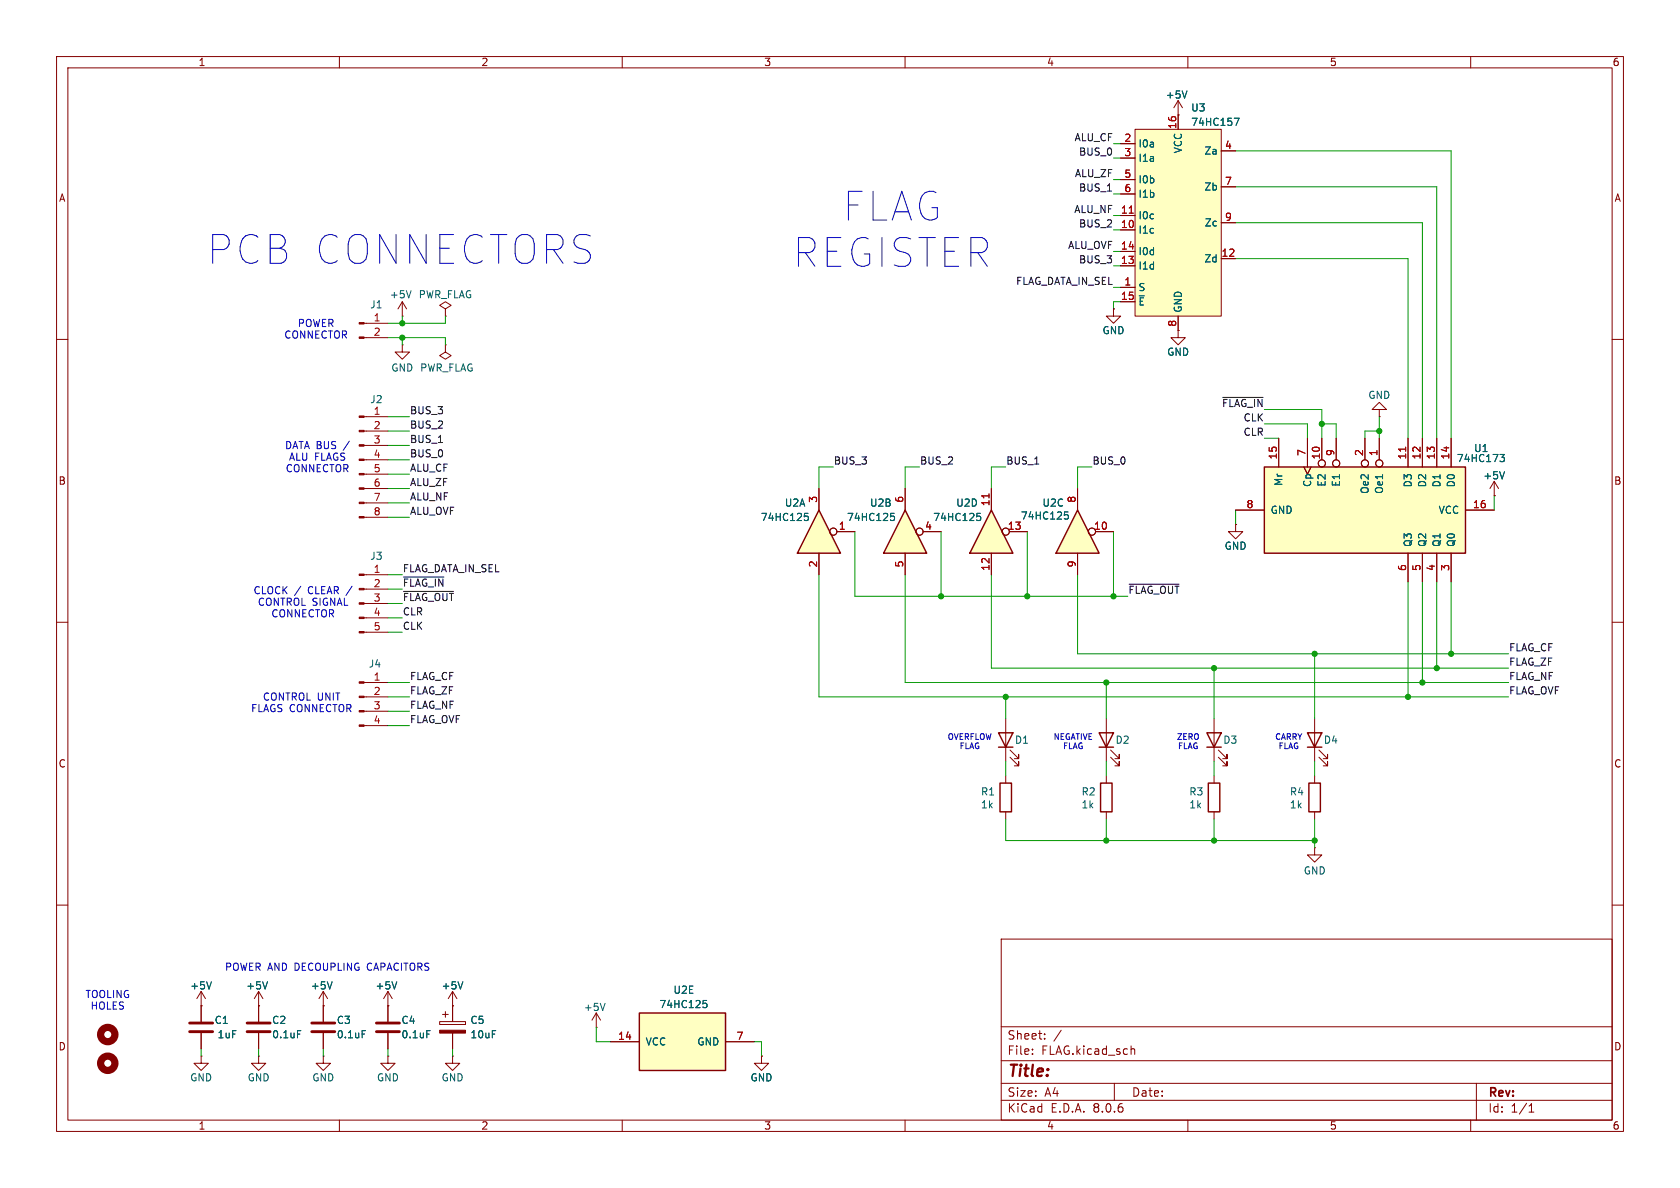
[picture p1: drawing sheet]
<svg xmlns="http://www.w3.org/2000/svg" width="297mm" height="210mm" viewBox="0 0 297 210" stroke-linecap="round" stroke-linejoin="round" font-family="sans-serif">
<g fill="none" stroke="#840000" stroke-width=".18">
<path d="M10 10h277v190h-277zM12 12h273v186h-273zM60 10v2M110 10v2M160 10v2M210 10v2M260 10v2M10 60h2M64.4 59.7h4.2M64.4 57.2h4.2M71.1 55.9h.1M71.1 53.3l-.7 1.3"/>
<path d="M71.1 53.3v2.6M71.1 53.3l.8 1.3M78.7 54.6l1.1-.6-1.1-.7-1 .7 1 .6v1.3M78.7 55.9h.1M285 60h2M78.7 61v1.2l1.1 .7-1.1 .6-1-.6 1-.7M78.7 61h.1M243.8 72.4h1.3l-1.3-1.3-1.2 1.3h1.2v1.3M243.8 73.7h.1M10 110h2M285 110h2M214.6 137.2v1.2"/>
<path d="M10 160h2M214.6 143.5v1.3M232.4 149.9v1.2h1.3l-1.3 1.3-1.3-1.3h1.3M232.4 149.9h.1M285 160h2M45.7 177.8h.1M45.7 175.3l-.7 1.2M45.7 175.3v2.5M45.7 175.3l.8 1.2M57.1 177.8h.1M57.1 175.3l-.7 1.2M57.1 175.3v5.3"/>
<path d="M57.1 175.3l.8 1.2M68.6 177.8h.1M68.6 175.3v5.3M68.6 175.3l-.8 1.2M68.6 175.3l.7 1.2M78.2 179.3h1M78.7 178.8v1M80 177.8h.1M80 175.3v5.3M80 175.3l-.8 1.2M80 175.3l.8 1.2M177 166h108v32h-108z"/>
<path d="M57.1 182.6v2.8M60 198v2M68.6 186.7v1.3h1.2l-1.2 1.2-1.3-1.2h1.3M68.6 186.7h.1M68.6 182.6v2.8M77.7 180.6h4.6v.5h-4.6zM80 186.7v1.3h1.3l-1.3 1.2-1.3-1.2h1.3M80 186.7h.1M80 182.6v2.8M110 198v2M160 198v2M177 194.5h108"/>
<path d="M177 191.5h108M177 187.5h108M177 181.5h108M182.5 186.3v.1M182.5 185.5v.1M184.7 183.6v.1M184.7 182.8v.1M187.6 182.1l-1.3 2M197 191.5v3M200 185.5l.2-.1 .3 .1 .1 .9M210 198v2M260 198v2"/>
<path d="M261 191.5v6.5M270.3 196.6h.9M270.3 195.5l.4-.4v1.5"/>
</g>
<g fill="#840000" stroke="#840000" stroke-width=".18">
<path d="M77.7 182.1h4.6v.5h-4.6z"/>
<path d="M63.5 59.6h.9v.2h-.9z"/>
<path d="M63.5 57h.9v.3h-.9z"/>
</g>
<path d="M72.7 51.4l-.4 1.2M47.3 173.6l-.4 1.2M58.7 173.6l-.4 1.2M70.1 173.6l-.4 1.2M81.8 173.6l-.4 1.2M64 182.2h.6M75.5 182.2h.6" fill="none" stroke="#006464" stroke-width=".18"/>
<path d="M55.1 182.4h4.1M55.1 180.8h4.1M66.5 182.4h4.1M66.5 180.8h4.1" fill="none" stroke="#840000" stroke-width=".51"/>
<path d="M213.6 138.4h2v5.1h-2z" fill="none" stroke="#840000" stroke-width=".25"/>
<path d="M113 179.1h15.3v10.1h-15.3z" fill="#ffffc2"/>
<path d="M176.5 129.5h2.6l-1.3 2.6zM176.5 132.1h2.6M194.3 129.5h2.5l-1.2 2.6zM194.3 132.1h2.5M113 179.1h15.3v10.1h-15.3z" fill="none" stroke="#840000" stroke-width=".25"/>
<g fill="none" stroke="#840000" stroke-width=".18">
<path d="M196.8 54.6v1.3h1.3l-1.3 1.3-1.2-1.3h1.2M196.8 54.6h.1M208.3 58.4v1.3h1.2l-1.2 1.3-1.3-1.3h1.3M208.3 58.4h.1M71.1 61v1.2h1.3l-1.3 1.3-1.3-1.3h1.3M71.1 61h.1M218.4 92.7v1.3h1.3l-1.3 1.3-1.2-1.3h1.2M218.4 92.7h.1M64.4 111.8h4.2M64.4 109.2h4.2M64.4 106.7h4.2M64.4 104.1h4.2"/>
<path d="M64.4 101.6h4.2M64.4 128.3h4.2M64.4 125.7h4.2M64.4 123.2h4.2M64.4 120.7h4.2M177.8 127v7.6M178.6 133.9l1.5 1.5v-.8v.8h-.8M178.6 132.6l1.5 1.5v-.7v.7h-.8M195.6 127v7.6M196.3 133.9l1.6 1.5v-.8v.8h-.8M196.3 132.6l1.6 1.5v-.7v.7h-.8M45.7 177.8v2.8"/>
<path d="M105.4 179.1l-.8 1.2M105.4 179.1v2.5M105.4 179.1l.8 1.2M45.7 186.7v1.3h1.3l-1.3 1.2-1.3-1.2h1.3M45.7 186.7h.1M45.7 182.6v2.8M57.1 186.7v1.3h1.3l-1.3 1.2-1.2-1.2h1.2M57.1 186.7h.1M105.4 181.6h.1M107.9 184.2h5.1M128.3 184.2h5M134.6 186.7v1.3h1.3l-1.3 1.2-1.3-1.2h1.3"/>
<path d="M134.6 186.7h.1"/>
</g>
<path d="M107 177.4l-.5 1.2M124.3 176.9h.6M124.4 177.3h.3l.3 .3-.1 .4-.5 .1M52.6 182.2h.6" fill="none" stroke="#006464" stroke-width=".18"/>
<g fill="#840000" stroke="#840000" stroke-width=".18">
<path d="M63.5 111.6h.9v.3h-.9z"/>
<path d="M63.5 109.1h.9v.2h-.9z"/>
<path d="M63.5 106.6h.9v.2h-.9z"/>
<path d="M63.5 104h.9v.3h-.9z"/>
<path d="M63.5 101.5h.9v.2h-.9z"/>
<path d="M63.5 128.1h.9v.3h-.9z"/>
<path d="M63.5 125.6h.9v.3h-.9z"/>
<path d="M63.5 123.1h.9v.2h-.9z"/>
<path d="M63.5 120.5h.9v.3h-.9z"/>
</g>
<path d="M43.7 182.4h4.1M43.7 180.8h4.1" fill="none" stroke="#840000" stroke-width=".51"/>
<path d="M175.3 90.2l3.8 7.6h-7.7z" fill="#ffffc2"/>
<path d="M175.3 90.2l3.8 7.6h-7.7zM176.8 138.4h2v5.1h-2zM194.6 138.4h2v5.1h-2z" fill="none" stroke="#840000" stroke-width=".25"/>
<g fill="none" stroke="#840000" stroke-width=".18">
<path d="M64.4 78.7h4.2M64.4 76.2h4.2M64.4 73.7h4.2M64.4 91.4h4.2M64.4 88.9h4.2M64.4 86.4h4.2M64.4 83.8h4.2M64.4 81.3h4.2M175.3 86.4v3.8M175.3 97.8v3.8M178.4 94h3.2M177.8 137.2v1.2"/>
<path d="M195.6 137.2v1.2M177.8 143.5v1.3M195.6 143.5v1.3"/>
<circle cx="177.8" cy="94" r=".63"/>
</g>
<path d="M174.8 87.3v.7" fill="none" stroke="#a90000" stroke-width=".18"/>
<path d="M172.7 90.7h.6M172.8 91.2h.3l.3 .3-.1 .4-.5 .1" fill="none" stroke="#006464" stroke-width=".18"/>
<g fill="#840000" stroke="#840000" stroke-width=".18">
<path d="M63.5 91.3h.9v.3h-.9z"/>
<path d="M63.5 88.8h.9v.2h-.9z"/>
<path d="M63.5 86.2h.9v.3h-.9z"/>
<path d="M63.5 83.7h.9v.2h-.9z"/>
<path d="M63.5 81.2h.9v.2h-.9z"/>
<path d="M63.5 78.6h.9v.3h-.9z"/>
<path d="M63.5 76.1h.9v.2h-.9z"/>
<path d="M63.5 73.5h.9v.3h-.9z"/>
</g>
<path d="M223.5 82.6h35.6v15.2h-35.6z" fill="#ffffc2"/>
<path d="M223.5 82.6h35.6v15.2h-35.6zM213.4 129.5h2.5l-1.3 2.6zM213.4 132.1h2.5M231.1 129.5h2.6l-1.3 2.6zM231.1 132.1h2.6M231.4 138.4h2v5.1h-2z" fill="none" stroke="#840000" stroke-width=".25"/>
<g fill="none" stroke="#840000" stroke-width=".18">
<path d="M208.3 17.8l-.8 1.3M208.3 17.8v2.5M208.3 17.8l.7 1.3M208.3 20.3h.1M226.1 77.5v5.1M231.1 77.5v5.1M233.7 77.5v3.8M236.2 77.5v3.8M241.3 77.5v3.8M243.8 77.5v3.8M248.9 77.5v5.1M251.5 77.5v5.1"/>
<path d="M254 77.5v5.1M256.5 77.5v5.1M218.4 90.2h5.1M230.5 82.6l.6 1.2 .7-1.2M248.9 97.8v5.1M251.5 97.8v5.1M254 97.8v5.1M256.5 97.8v5.1M259.1 90.2h5.1M264.2 87.6h.1M264.2 85.1l-.8 1.3M264.2 85.1v2.5"/>
<path d="M264.2 85.1l.7 1.3M214.6 127v7.6M215.4 133.9l1.5 1.5v-.8v.8h-.7M215.4 132.6l1.5 1.5v-.7v.7h-.7M232.4 127v7.6M232.4 137.2v1.2M233.2 133.9l1.5 1.5v-.8v.8h-.8M233.2 132.6l1.5 1.5v-.7v.7h-.8M232.4 143.5v1.3"/>
<circle cx="233.7" cy="81.9" r=".63"/>
<circle cx="236.2" cy="81.9" r=".63"/>
<circle cx="241.3" cy="81.9" r=".63"/>
<circle cx="243.8" cy="81.9" r=".63"/>
</g>
<path d="M248.5 79v.8" fill="none" stroke="#a90000" stroke-width=".18"/>
<path d="M209.8 16.1l-.4 1.2M265.2 80.3h.8l-.5 .5 .4 .1 .1 .5-.3 .2h-.3M266 83.4l-.4 1.3" fill="none" stroke="#006464" stroke-width=".18"/>
<path d="M200.7 22.9h15.2v33h-15.2z" fill="#ffffc2"/>
<g fill="none" stroke="#840000" stroke-width=".18">
<path d="M198.1 38.1h2.6M198.1 25.4h2.6M198.1 27.9h2.6M198.1 31.8h2.6M198.1 34.3h2.6M200.7 22.9h15.2v33h-15.2zM208.3 20.3v2.6M215.9 26.7h2.5M215.9 33h2.5M215.9 39.4h2.5M198.1 50.8h2.6M198.1 40.6h2.6"/>
<path d="M198.1 47h2.6M198.1 44.5h2.6M198.1 53.3h2.6M208.3 55.9v2.5M215.9 45.7h2.5"/>
</g>
<path d="M199.6 37.7h.8" fill="none" stroke="#a90000" stroke-width=".18"/>
<path d="M218.2 20.9h.9l-.6 1.3" fill="none" stroke="#006464" stroke-width=".18"/>
<path d="M190.5 90.2l3.8 7.6h-7.6z" fill="#ffffc2"/>
<path d="M190.5 90.2l3.8 7.6h-7.6z" fill="none" stroke="#840000" stroke-width=".25"/>
<g fill="none" stroke="#840000" stroke-width=".18">
<path d="M190.5 86.4v3.8M190.5 97.8v3.8M193.7 94h3.1"/>
<circle cx="193" cy="94" r=".63"/>
</g>
<path d="M188.2 90.5h.6M188.3 91h.3l.3 .2-.1 .4-.5 .2" fill="none" stroke="#006464" stroke-width=".18"/>
<path d="M160 90.2l3.8 7.6h-7.6z" fill="#ffffc2"/>
<path d="M160 90.2l3.8 7.6h-7.6z" fill="none" stroke="#840000" stroke-width=".25"/>
<g fill="none" stroke="#840000" stroke-width=".18">
<path d="M160 86.4v3.8M160 97.8v3.8M163.2 94h3.2M35.6 177.8h.1M35.6 175.3l-.8 1.2M35.6 175.3v5.3M35.6 175.3l.7 1.2M35.6 186.7v1.3h1.2l-1.2 1.2-1.3-1.2h1.3M35.6 186.7h.1M35.6 182.6v2.8"/>
<circle cx="162.6" cy="94" r=".63"/>
</g>
<path d="M157.5 90.7h.6M157.6 91.2h.3l.2 .3v.4l-.5 .1M37.4 173.6l-.4 1.2" fill="none" stroke="#006464" stroke-width=".18"/>
<g fill="none" stroke="#840000" stroke-width="1.3">
<circle cx="19" cy="188" r="1.27"/>
<circle cx="19" cy="182.9" r="1.27"/>
</g>
<path d="M33.5 182.4h4.1M33.5 180.8h4.1" fill="none" stroke="#840000" stroke-width=".51"/>
<path d="M144.8 90.2l3.8 7.6h-7.6z" fill="#ffffc2"/>
<path d="M144.8 90.2l3.8 7.6h-7.6z" fill="none" stroke="#840000" stroke-width=".25"/>
<g fill="none" stroke="#840000" stroke-width=".18">
<path d="M198.1 38.1h2.6M198.1 25.4h2.6M198.1 27.9h2.6M198.1 31.8h2.6M198.1 34.3h2.6M208.3 20.3h.1M208.3 20.3v2.6M215.9 26.7h2.5M215.9 33h2.5M215.9 39.4h2.5M196.8 54.6h.1M198.1 50.8h2.6"/>
<path d="M198.1 40.6h2.6M198.1 47h2.6M198.1 44.5h2.6M198.1 53.3h2.6M208.3 58.4h.1M208.3 55.9v2.5M215.9 45.7h2.5M226.1 77.5v5.1M231.1 77.5v5.1M233.7 77.5v3.8M236.2 77.5v3.8M241.3 77.5v3.8"/>
<path d="M243.8 77.5v3.8M248.9 77.5v5.1M251.5 77.5v5.1M254 77.5v5.1M256.5 77.5v5.1M144.8 86.4v3.8M144.8 97.8v3.8M148 94h3.1M160 86.4v3.8M160 97.8v3.8M163.2 94h3.2M175.3 86.4v3.8"/>
<path d="M175.3 97.8v3.8M178.4 94h3.2M190.5 86.4v3.8M190.5 97.8v3.8M193.7 94h3.1M218.4 92.7h.1M218.4 90.2h5.1M230.5 82.6l.6 1.2 .7-1.2M248.9 97.8v5.1M251.5 97.8v5.1M254 97.8v5.1M256.5 97.8v5.1"/>
<path d="M259.1 90.2h5.1M264.2 87.6h.1M35.6 177.8h.1M35.6 177.8v2.8M45.7 177.8h.1M45.7 177.8v2.8M57.1 177.8h.1M57.1 177.8v2.8M68.6 177.8h.1M68.6 177.8v2.8M80 177.8h.1M80 177.8v2.8"/>
<path d="M35.6 182.6v2.8M45.7 182.6v2.8M57.1 182.6v2.8M68.6 182.6v2.8M80 182.6v2.8M107.9 184.2h5.1M128.3 184.2h5M134.6 186.7h.1"/>
<circle cx="147.3" cy="94" r=".63"/>
<circle cx="162.6" cy="94" r=".63"/>
<circle cx="177.8" cy="94" r=".63"/>
<circle cx="193" cy="94" r=".63"/>
<circle cx="233.7" cy="81.9" r=".63"/>
<circle cx="236.2" cy="81.9" r=".63"/>
<circle cx="241.3" cy="81.9" r=".63"/>
<circle cx="243.8" cy="81.9" r=".63"/>
</g>
<g fill="none" stroke="#006464" stroke-width=".18">
<path d="M209.8 16.1l-.4 1.2M218.2 20.9h.9l-.6 1.3M142.2 90.7h.6M142.4 91.2h.3l.2 .3-.1 .4-.4 .1M157.5 90.7h.6M157.6 91.2h.3l.2 .3v.4l-.5 .1M172.7 90.7h.6M172.8 91.2h.3l.3 .3-.1 .4-.5 .1M188.2 90.5h.6M188.3 91h.3l.3 .2-.1 .4-.5 .2M265.2 80.3h.8l-.5 .5 .4 .1 .1 .5-.3 .2h-.3M266 83.4l-.4 1.3"/>
<path d="M37.4 173.6l-.4 1.2M47.3 173.6l-.4 1.2M58.7 173.6l-.4 1.2M70.1 173.6l-.4 1.2M81.8 173.6l-.4 1.2M124.3 176.9h.6M124.4 177.3h.3l.3 .3-.1 .4-.5 .1M52.6 182.2h.6M64 182.2h.6M75.5 182.2h.6"/>
</g>
<path d="M216.2 70.3h7.1M71.3 104.5h8.9M71.3 102h7.2M199.6 103.3h8.8" fill="none" stroke="#0f0f0f" stroke-width=".18"/>
<g fill="none" stroke="#009600" stroke-width=".18">
<path d="M196.8 38.1h1.3M196.8 34.3h1.3M196.8 31.8h1.3M196.8 27.9h1.3M196.8 25.4h1.3M218.4 39.4h33.1v38.1M218.4 33h35.6v44.5M218.4 26.7h38.1v50.8M68.6 59.7h10.1v1.3M71.1 55.9v1.3M71.1 59.7v1.3M78.7 55.9v1.3h-10.1"/>
<path d="M196.8 50.8h1.3M196.8 44.5h1.3M196.8 47h1.3M196.8 40.6h1.3M198.1 53.3h-1.3v1.3M218.4 45.7h30.5v31.8M68.6 73.7h3.8M68.6 78.7h3.8M68.6 76.2h3.8M223.5 74.9h7.6v2.6M223.5 72.4h10.2v5.1M223.5 77.5h2.6"/>
<path d="M233.7 74.9h2.5v2.6M243.8 76.2h-2.5v1.3M243.8 73.7v3.8M68.6 81.3h3.8M68.6 91.4h3.8M68.6 88.9h3.8M68.6 86.4h3.8M68.6 83.8h3.8M147.3 82.6h-2.5v3.8M151.1 94v11.4h48.3M162.6 82.6h-2.6v3.8M166.4 94v11.4"/>
<path d="M177.8 82.6h-2.5v3.8M181.6 94v11.4M193 82.6h-2.5v3.8M196.8 94v11.4M218.4 90.2v2.5M264.2 87.6v2.6M68.6 101.6h2.5M68.6 106.7h2.5M68.6 109.2h2.5M68.6 111.8h2.5M68.6 104.1h2.5M144.8 101.6v21.6h121.9"/>
<path d="M160 101.6v19.1h106.7M175.3 101.6v16.5h91.4M190.5 101.6v14h76.2M214.6 118.1v8.9M232.4 115.6v11.4M248.9 102.9v20.3M251.5 102.9v17.8M254 102.9v15.2M256.5 102.9v12.7M68.6 123.2h3.8M68.6 128.3h3.8M68.6 125.7h3.8"/>
<path d="M68.6 120.7h3.8M177.8 123.2v3.8M177.8 134.6v2.6M195.6 120.7v6.3M195.6 134.6v2.6M214.6 134.6v2.6M232.4 134.6v2.6M177.8 144.8v3.8h54.6M195.6 144.8v3.8M214.6 144.8v3.8M232.4 144.8v5.1M35.6 185.4v1.3"/>
<path d="M45.7 185.4v1.3M57.1 185.4v1.3M68.6 185.4v1.3M80 185.4v1.3M105.4 181.6v2.6h2.5M133.3 184.2h1.3v2.5"/>
</g>
<path d="M199.6 37.7h.8M248.5 79v.8M174.8 87.3v.7" fill="none" stroke="#a90000" stroke-width=".18"/>
<g fill="#009600" stroke="#009600" stroke-width=".18">
<circle cx="233.7" cy="74.9" r=".46"/>
<circle cx="232.4" cy="115.6" r=".46"/>
<circle cx="243.8" cy="76.2" r=".46"/>
<circle cx="214.6" cy="118.1" r=".46"/>
<circle cx="195.6" cy="148.6" r=".46"/>
<circle cx="214.6" cy="148.6" r=".46"/>
<circle cx="195.6" cy="120.7" r=".46"/>
<circle cx="232.4" cy="148.6" r=".46"/>
<circle cx="71.1" cy="59.7" r=".46"/>
<circle cx="71.1" cy="57.2" r=".46"/>
<circle cx="248.9" cy="123.2" r=".46"/>
<circle cx="251.5" cy="120.7" r=".46"/>
<circle cx="254" cy="118.1" r=".46"/>
<circle cx="256.5" cy="115.6" r=".46"/>
<circle cx="196.8" cy="105.4" r=".46"/>
<circle cx="177.8" cy="123.2" r=".46"/>
<circle cx="166.4" cy="105.4" r=".46"/>
<circle cx="181.6" cy="105.4" r=".46"/>
</g>
<g font-size="7.1" fill="#0000c2">
<text x="149.1" y="39.3">FLAG</text>
<text x="36.7" y="47">PCB CONNECTORS</text>
<text x="140.2" y="47.5">REGISTER</text>
</g>
<text font-size="2.8" fill="#840000" x="178" y="190.9">Title:</text>
<g font-size="2.1" fill="#840000">
<text x="178" y="184">Sheet:</text>
<text x="178" y="186.7">File:</text>
<text x="184.1" y="186.7">FLAG.kicad_sch</text>
<text x="178" y="196.9">KiCad</text>
<text x="178" y="194.1">Size:</text>
<text x="184.7" y="194.1">A4</text>
<text x="185.7" y="196.9">E.D.A.</text>
<text x="193.3" y="196.9">8.0.6</text>
<text x="200" y="194.1">Date:</text>
<text x="263" y="194.3">Rev:</text>
<text x="263" y="196.9">Id:</text>
<text x="267.1" y="196.9">1/1</text>
</g>
<g font-size="1.8" fill="#840000">
<text x="35" y="11.9">1</text>
<text x="85" y="11.9">2</text>
<text x="135" y="11.9">3</text>
<text x="185" y="11.9">4</text>
<text x="235" y="11.9">5</text>
<text x="285" y="11.9">6</text>
<text x="10.3" y="35.9">A</text>
<text x="285.3" y="35.9">A</text>
<text x="10.3" y="85.9">B</text>
<text x="285.3" y="85.9">B</text>
<text x="10.3" y="135.9">C</text>
<text x="285.3" y="135.9">C</text>
<text x="10.3" y="185.9">D</text>
<text x="285.3" y="185.9">D</text>
<text x="35" y="199.9">1</text>
<text x="85" y="199.9">2</text>
<text x="135" y="199.9">3</text>
<text x="185" y="199.9">4</text>
<text x="235" y="199.9">5</text>
<text x="285" y="199.9">6</text>
</g>
<g font-size="1.8" fill="#006464">
<text x="206" y="17.6">+5V</text>
<text x="210.5" y="19.9">U3</text>
<text x="210.5" y="22.5">74HC157</text>
<text x="201.2" y="26.3">I0a</text>
<text x="201.2" y="28.8">I1a</text>
<text x="209.1" y="27.2" transform="rotate(-90 209.1 27.2)">VCC</text>
<text x="212.8" y="27.5">Za</text>
<text x="201.2" y="32.6">I0b</text>
<text x="201.2" y="35.2">I1b</text>
<text x="212.8" y="33.9">Zb</text>
<text x="201.2" y="41.5">I1c</text>
<text x="201.2" y="39">I0c</text>
<text x="212.9" y="40.2">Zc</text>
<text x="201.2" y="47.9">I1d</text>
<text x="201.2" y="45.3">I0d</text>
<text x="212.8" y="46.6">Zd</text>
<text x="68.8" y="52.9">+5V</text>
<text x="73.9" y="52.9">PWR_FLAG</text>
<text x="201.2" y="51.7">S</text>
<text x="65.4" y="54.7">J1</text>
<text x="194.8" y="59.3">GND</text>
<text x="201.2" y="54.2">~{E}</text>
<text x="209.1" y="55.4" transform="rotate(-90 209.1 55.4)">GND</text>
<text x="69.1" y="65.9">GND PWR_FLAG</text>
<text x="206.2" y="63.1">GND</text>
<text x="65.4" y="71.5">J2</text>
<text x="241.8" y="70.7">GND</text>
<text x="257.4" y="81.9">74HC173</text>
<text x="260.5" y="80.1">U1</text>
<text x="138.7" y="89.8">U2A</text>
<text x="153.7" y="89.8">U2B</text>
<text x="169" y="89.8">U2D</text>
<text x="184.2" y="89.8">U2C</text>
<text x="226.9" y="86" transform="rotate(-90 226.9 86)">Mr</text>
<text x="232" y="86.2" transform="rotate(-90 232 86.2)">Cp</text>
<text x="234.5" y="86.1" transform="rotate(-90 234.5 86.1)">E2</text>
<text x="237.1" y="86.1" transform="rotate(-90 237.1 86.1)">E1</text>
<text x="242.2" y="87.4" transform="rotate(-90 242.2 87.4)">Oe2</text>
<text x="244.7" y="87.4" transform="rotate(-90 244.7 87.4)">Oe1</text>
<text x="249.8" y="86.2" transform="rotate(-90 249.8 86.2)">D3</text>
<text x="252.3" y="86.2" transform="rotate(-90 252.3 86.2)">D2</text>
<text x="254.9" y="86.2" transform="rotate(-90 254.9 86.2)">D1</text>
<text x="257.4" y="86.2" transform="rotate(-90 257.4 86.2)">D0</text>
<text x="262.1" y="84.9">+5V</text>
<text x="134.4" y="92.3">74HC125</text>
<text x="149.6" y="92.3">74HC125</text>
<text x="164.9" y="92.3">74HC125</text>
<text x="180.4" y="92">74HC125</text>
<text x="224.5" y="91">GND</text>
<text x="254.2" y="91">VCC</text>
<text x="65.4" y="99.2">J3</text>
<text x="216.4" y="97.4">GND</text>
<text x="249.8" y="96.8" transform="rotate(-90 249.8 96.8)">Q3</text>
<text x="252.3" y="96.8" transform="rotate(-90 252.3 96.8)">Q2</text>
<text x="254.9" y="96.8" transform="rotate(-90 254.9 96.8)">Q1</text>
<text x="257.4" y="96.8" transform="rotate(-90 257.4 96.8)">Q0</text>
<text x="65.1" y="118.2">J4</text>
<text x="179.3" y="131.7">D1</text>
<text x="197.1" y="131.7">D2</text>
<text x="216.2" y="131.7">D3</text>
<text x="233.9" y="131.7">D4</text>
<text x="173.3" y="143.1">1k</text>
<text x="173.3" y="140.8">R1</text>
<text x="191.1" y="143.1">1k</text>
<text x="191.1" y="140.8">R2</text>
<text x="210.1" y="143.1">1k</text>
<text x="210.2" y="140.8">R3</text>
<text x="227.9" y="143.1">1k</text>
<text x="227.9" y="140.8">R4</text>
<text x="230.4" y="154.8">GND</text>
<text x="33.5" y="175.1">+5V</text>
<text x="43.4" y="175.1">+5V</text>
<text x="54.9" y="175.1">+5V</text>
<text x="66.3" y="175.1">+5V</text>
<text x="78" y="175.1">+5V</text>
<text x="103.1" y="178.9">+5V</text>
<text x="116.5" y="178.4">74HC125</text>
<text x="119" y="175.9">U2E</text>
<text x="37.9" y="181.2">C1</text>
<text x="38.4" y="183.7">1uF</text>
<text x="48" y="181.2">C2</text>
<text x="48" y="183.7">0.1uF</text>
<text x="59.4" y="181.2">C3</text>
<text x="59.4" y="183.7">0.1uF</text>
<text x="70.9" y="181.2">C4</text>
<text x="70.9" y="183.7">0.1uF</text>
<text x="83.1" y="181.2">C5</text>
<text x="83.1" y="183.7">10uF</text>
<text x="114" y="185">VCC</text>
<text x="123.2" y="185">GND</text>
<text x="33.5" y="191.4">GND</text>
<text x="43.7" y="191.4">GND</text>
<text x="55.1" y="191.4">GND</text>
<text x="66.5" y="191.4">GND</text>
<text x="78" y="191.4">GND</text>
<text x="132.6" y="191.4">GND</text>
</g>
<g font-size="1.8" fill="#a90000">
<text x="208" y="22.9" transform="rotate(-90 208 22.9)">16</text>
<text x="198.7" y="25.1">2</text>
<text x="198.7" y="27.7">3</text>
<text x="216.5" y="26.4">4</text>
<text x="198.7" y="31.5">5</text>
<text x="198.7" y="34">6</text>
<text x="216.5" y="32.8">7</text>
<text x="198.1" y="40.4">10</text>
<text x="198.1" y="37.8">11</text>
<text x="216.5" y="39.1">9</text>
<text x="198.1" y="46.7">13</text>
<text x="198.1" y="44.2">14</text>
<text x="215.9" y="45.5">12</text>
<text x="198.1" y="53.1">15</text>
<text x="198.7" y="50.5">1</text>
<text x="66" y="56.9">1</text>
<text x="66" y="59.4">2</text>
<text x="208" y="57.9" transform="rotate(-90 208 57.9)">8</text>
<text x="66" y="73.4">1</text>
<text x="66" y="75.9">2</text>
<text x="66" y="78.5">3</text>
<text x="66" y="81">4</text>
<text x="66" y="83.6">5</text>
<text x="225.8" y="81.3" transform="rotate(-90 225.8 81.3)">15</text>
<text x="230.9" y="80.7" transform="rotate(-90 230.9 80.7)">7</text>
<text x="233.4" y="81.3" transform="rotate(-90 233.4 81.3)">10</text>
<text x="236" y="80.7" transform="rotate(-90 236 80.7)">9</text>
<text x="241" y="80.7" transform="rotate(-90 241 80.7)">2</text>
<text x="243.6" y="80.7" transform="rotate(-90 243.6 80.7)">1</text>
<text x="248.7" y="81.3" transform="rotate(-90 248.7 81.3)">11</text>
<text x="251.2" y="81.3" transform="rotate(-90 251.2 81.3)">12</text>
<text x="253.7" y="81.3" transform="rotate(-90 253.7 81.3)">13</text>
<text x="256.3" y="81.3" transform="rotate(-90 256.3 81.3)">14</text>
<text x="66" y="86.1">6</text>
<text x="66" y="88.6">7</text>
<text x="144.5" y="89" transform="rotate(-90 144.5 89)">3</text>
<text x="159.8" y="89" transform="rotate(-90 159.8 89)">6</text>
<text x="175" y="89.6" transform="rotate(-90 175 89.6)">11</text>
<text x="190.2" y="89" transform="rotate(-90 190.2 89)">8</text>
<text x="220.3" y="89.9">8</text>
<text x="260.3" y="89.9">16</text>
<text x="66" y="91.2">8</text>
<text x="148.2" y="93.7">1</text>
<text x="163.4" y="93.7">4</text>
<text x="178.1" y="93.7">13</text>
<text x="193.3" y="93.7">10</text>
<text x="66" y="101.3">1</text>
<text x="144.5" y="100.4" transform="rotate(-90 144.5 100.4)">2</text>
<text x="159.8" y="100.4" transform="rotate(-90 159.8 100.4)">5</text>
<text x="175" y="101" transform="rotate(-90 175 101)">12</text>
<text x="190.2" y="100.4" transform="rotate(-90 190.2 100.4)">9</text>
<text x="248.7" y="101" transform="rotate(-90 248.7 101)">6</text>
<text x="251.2" y="101" transform="rotate(-90 251.2 101)">5</text>
<text x="253.7" y="101" transform="rotate(-90 253.7 101)">4</text>
<text x="256.3" y="101" transform="rotate(-90 256.3 101)">3</text>
<text x="66" y="103.9">2</text>
<text x="66" y="106.4">3</text>
<text x="66" y="109">4</text>
<text x="66" y="111.5">5</text>
<text x="66" y="120.4">1</text>
<text x="66" y="122.9">2</text>
<text x="66" y="125.5">3</text>
<text x="66" y="128">4</text>
<text x="109.2" y="183.9">14</text>
<text x="130.1" y="183.9">7</text>
</g>
<g font-size="1.8" fill="#0f0f0f">
<text x="189.9" y="25.1">ALU_CF</text>
<text x="190.7" y="27.6">BUS_0</text>
<text x="189.9" y="31.4">ALU_ZF</text>
<text x="190.7" y="33.9">BUS_1</text>
<text x="189.8" y="37.8">ALU_NF</text>
<text x="190.7" y="40.3">BUS_2</text>
<text x="188.7" y="44.1">ALU_OVF</text>
<text x="190.7" y="46.6">BUS_3</text>
<text x="179.5" y="50.5">FLAG_DATA_IN_SEL</text>
<text x="72.4" y="73.3">BUS_3</text>
<text x="72.4" y="75.9">BUS_2</text>
<text x="215.9" y="72">~{FLAG_IN}</text>
<text x="219.7" y="77.1">CLR</text>
<text x="219.7" y="74.6">CLK</text>
<text x="72.4" y="80.9">BUS_0</text>
<text x="72.4" y="78.4">BUS_1</text>
<text x="72.4" y="83.5">ALU_CF</text>
<text x="147.3" y="82.2">BUS_3</text>
<text x="162.6" y="82.2">BUS_2</text>
<text x="177.8" y="82.2">BUS_1</text>
<text x="193" y="82.2">BUS_0</text>
<text x="72.4" y="86">ALU_ZF</text>
<text x="72.4" y="88.6">ALU_NF</text>
<text x="72.4" y="91.1">ALU_OVF</text>
<text x="71.1" y="101.3">FLAG_DATA_IN_SEL</text>
<text x="71.1" y="106.3">~{FLAG_OUT}</text>
<text x="71.1" y="103.8">~{FLAG_IN}</text>
<text x="199.4" y="105.1">~{FLAG_OUT}</text>
<text x="71.1" y="108.9">CLR</text>
<text x="71.1" y="111.4">CLK</text>
<text x="266.7" y="115.2">FLAG_CF</text>
<text x="266.7" y="117.8">FLAG_ZF</text>
<text x="72.4" y="125.4">FLAG_NF</text>
<text x="72.4" y="122.8">FLAG_ZF</text>
<text x="72.4" y="120.3">FLAG_CF</text>
<text x="266.7" y="122.8">FLAG_OVF</text>
<text x="266.7" y="120.3">FLAG_NF</text>
<text x="72.4" y="127.9">FLAG_OVF</text>
</g>
<g font-size="1.8" fill="#0000c2">
<text x="52.5" y="58">POWER</text>
<text x="50.2" y="60.1">CONNECTOR</text>
<text x="50.3" y="79.6">DATA BUS</text>
<text x="50.4" y="83.7">CONNECTOR</text>
<text x="51" y="81.6">ALU FLAGS</text>
<text x="60.9" y="79.6">/</text>
<text x="44.7" y="105.2">CLOCK</text>
<text x="45.5" y="107.3">CONTROL SIGNAL</text>
<text x="52.1" y="105.2">/</text>
<text x="54.6" y="105.2">CLEAR /</text>
<text x="47.9" y="109.3">CONNECTOR</text>
<text x="46.4" y="124.1">CONTROL UNIT</text>
<text x="44.3" y="126.1">FLAGS CONNECTOR</text>
<text x="39.7" y="171.8">POWER AND DECOUPLING</text>
<text x="65.2" y="171.8">CAPACITORS</text>
<text x="15" y="176.6">TOOLING</text>
<text x="15.9" y="178.7">HOLES</text>
</g>
<g font-size="1.4" fill="#0000c2">
<text x="167.4" y="131">OVERFLOW</text>
<text x="186.2" y="131">NEGATIVE</text>
<text x="207.9" y="131">ZERO</text>
<text x="225.3" y="131">CARRY</text>
<text x="169.5" y="132.6">FLAG</text>
<text x="187.8" y="132.6">FLAG</text>
<text x="208.1" y="132.6">FLAG</text>
<text x="225.9" y="132.6">FLAG</text>
</g>
</svg>
